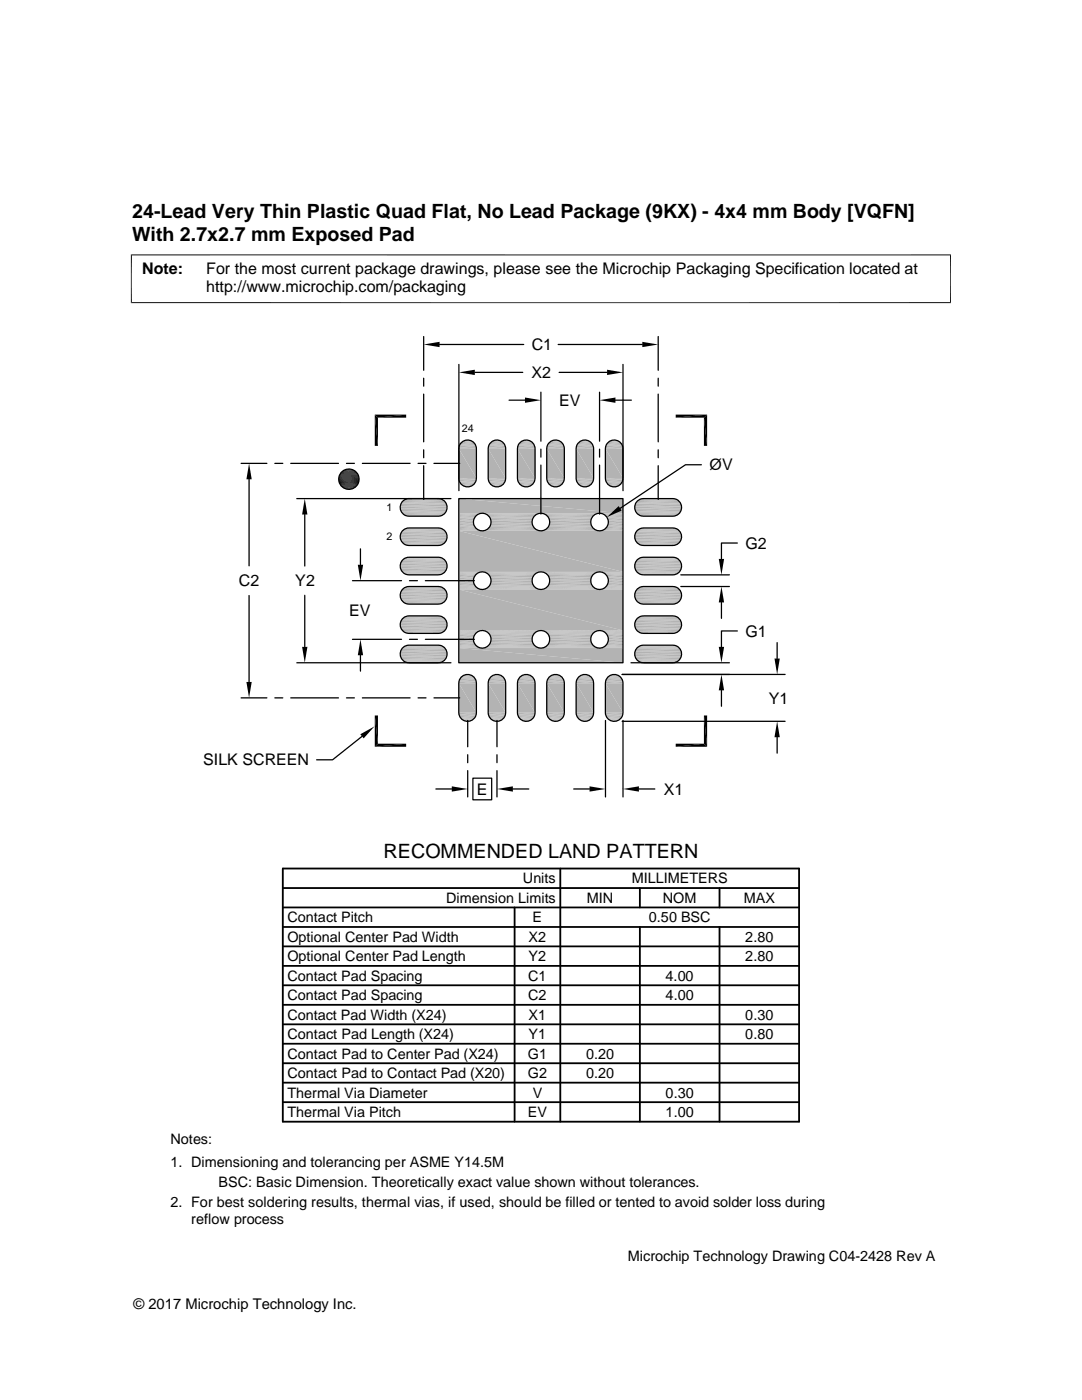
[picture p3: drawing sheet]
<svg xmlns="http://www.w3.org/2000/svg" width="216mm" height="279mm" viewBox="0 0 216 279" stroke-linecap="round" stroke-linejoin="round" font-family="sans-serif">
<g fill="#b3b3b3">
<path d="M122.1 87.9h.9z"/>
<path d="M122.4 87.8l.6 .1z"/>
<path d="M116.2 87.9h1z"/>
<path d="M116.5 87.8l.7 .1z"/>
<path d="M110.4 87.9h.9z"/>
<path d="M110.7 87.8l.6 .1z"/>
<path d="M104.5 87.9h1z"/>
<path d="M104.8 87.8l.7 .1z"/>
<path d="M98.7 87.9h.9z"/>
<path d="M99 87.8l.6 .1z"/>
<path d="M92.8 87.9h1z"/>
<path d="M93.1 87.8l.7 .1z"/>
<path d="M121.8 88l.3-.1 1.2 .1z"/>
<path d="M122.1 87.9l1.2 .1z"/>
<path d="M115.9 88l.3-.1 1.3 .1z"/>
<path d="M116.2 87.9l1.3 .1z"/>
<path d="M110.1 88l.3-.1 1.2 .1z"/>
<path d="M110.4 87.9l1.2 .1z"/>
<path d="M104.2 88l.3-.1 1.3 .1z"/>
<path d="M104.5 87.9l1.3 .1z"/>
<path d="M98.4 88l.3-.1 1.2 .1z"/>
<path d="M98.7 87.9l1.2 .1z"/>
<path d="M92.5 88l.3-.1 1.3 .1z"/>
<path d="M92.8 87.9l1.3 .1z"/>
</g>
<path d="M121.5 88.1h2.1" fill="none" stroke="#b3b3b3" stroke-width=".2"/>
<path d="M121.8 88h1.5l.3 .2z" fill="#b3b3b3"/>
<path d="M115.7 88.1h2.1" fill="none" stroke="#b3b3b3" stroke-width=".2"/>
<path d="M115.9 88h1.6l.3 .2z" fill="#b3b3b3"/>
<path d="M109.8 88.1h2.1" fill="none" stroke="#b3b3b3" stroke-width=".2"/>
<path d="M110.1 88h1.5l.3 .2z" fill="#b3b3b3"/>
<path d="M103.9 88.1h2.2" fill="none" stroke="#b3b3b3" stroke-width=".2"/>
<path d="M104.2 88h1.6l.3 .2z" fill="#b3b3b3"/>
<path d="M98.1 88.1h2.1" fill="none" stroke="#b3b3b3" stroke-width=".2"/>
<path d="M98.4 88h1.5l.3 .2z" fill="#b3b3b3"/>
<path d="M92.2 88.1h2.2" fill="none" stroke="#b3b3b3" stroke-width=".2"/>
<path d="M92.5 88h1.6l.3 .2z" fill="#b3b3b3"/>
<path d="M92 88.3h2.6M97.9 88.3h2.6M103.7 88.3h2.6M109.6 88.3h2.5M115.4 88.3h2.6M121.3 88.3h2.5" fill="none" stroke="#b3b3b3" stroke-width=".23"/>
<path d="M91.8 88.5h3M97.7 88.5h2.9M103.5 88.5h3M109.4 88.5h3M115.2 88.5h3M121.1 88.5h2.9" fill="none" stroke="#b3b3b3" stroke-width=".25"/>
<path d="M91.7 88.8h3.2M97.5 88.8h3.3M103.4 88.8h3.2M109.2 88.8h3.3M115.1 88.8h3.2M120.9 88.8h3.3" fill="none" stroke="#b3b3b3" stroke-width=".28"/>
<path d="M91.5 89.4h3.6M91.6 89.1h3.4M97.4 89.4h3.5M97.4 89.1h3.5M103.3 89.4h3.5M103.3 89.1h3.4M109.1 89.4h3.5M109.1 89.1h3.5M115 89.4h3.4M115 89.1h3.4M120.8 89.4h3.5M120.8 89.1h3.5" fill="none" stroke="#b3b3b3" stroke-width=".32"/>
<g fill="#b3b3b3">
<path d="M120.8 89.6l3.5 5.8h-3.5z"/>
<path d="M120.8 89.6h3.5v5.8z"/>
<path d="M115 89.6l3.4 5.8h-3.4z"/>
<path d="M115 89.6h3.4v5.8z"/>
<path d="M109.1 89.6l3.5 5.8h-3.5z"/>
<path d="M109.1 89.6h3.5v5.8z"/>
<path d="M103.3 89.6l3.5 5.8h-3.5z"/>
<path d="M103.3 89.6h3.5v5.8z"/>
<path d="M97.4 89.6l3.5 5.8h-3.5z"/>
<path d="M97.4 89.6h3.5v5.8z"/>
<path d="M91.5 89.6l3.6 5.8h-3.6z"/>
<path d="M91.5 89.6h3.6v5.8z"/>
</g>
<path d="M91.5 95.6h3.6M91.6 95.9h3.4M97.4 95.6h3.5M97.4 95.9h3.5M103.3 95.6h3.5M103.3 95.9h3.4M109.1 95.6h3.5M109.1 95.9h3.5M115 95.6h3.4M115 95.9h3.4M120.8 95.6h3.5M120.8 95.9h3.5" fill="none" stroke="#b3b3b3" stroke-width=".32"/>
<path d="M91.7 96.2h3.2M91.8 96.5h3M97.5 96.2h3.3M97.7 96.5h2.9M103.4 96.2h3.2M103.5 96.5h3M109.2 96.2h3.3M109.4 96.5h3M115.1 96.2h3.2M115.2 96.5h3M120.9 96.2h3.3M121.1 96.5h2.9" fill="none" stroke="#b3b3b3" stroke-width=".28"/>
<path d="M92 96.7h2.6M97.9 96.7h2.6M103.7 96.7h2.6M109.6 96.7h2.5M115.4 96.7h2.6M121.3 96.7h2.5" fill="none" stroke="#b3b3b3" stroke-width=".21"/>
<path d="M121.5 96.8l1.8 .2h-1.5z" fill="#b3b3b3"/>
<path d="M121.5 96.9h2.1" fill="none" stroke="#b3b3b3" stroke-width=".2"/>
<path d="M115.7 96.8l1.8 .2h-1.6z" fill="#b3b3b3"/>
<path d="M115.7 96.9h2.1" fill="none" stroke="#b3b3b3" stroke-width=".2"/>
<path d="M109.8 96.8l1.8 .2h-1.5z" fill="#b3b3b3"/>
<path d="M109.8 96.9h2.1" fill="none" stroke="#b3b3b3" stroke-width=".2"/>
<path d="M103.9 96.8l1.9 .2h-1.6z" fill="#b3b3b3"/>
<path d="M103.9 96.9h2.2" fill="none" stroke="#b3b3b3" stroke-width=".2"/>
<path d="M98.1 96.8l1.8 .2h-1.5z" fill="#b3b3b3"/>
<path d="M98.1 96.9h2.1" fill="none" stroke="#b3b3b3" stroke-width=".2"/>
<path d="M92.2 96.8l1.9 .2h-1.6z" fill="#b3b3b3"/>
<path d="M92.2 96.9h2.2" fill="none" stroke="#b3b3b3" stroke-width=".2"/>
<g fill="#b3b3b3">
<path d="M121.8 97l1.2 .1z"/>
<path d="M121.8 97h1.5l-.3 .1z"/>
<path d="M115.9 97l1.3 .1z"/>
<path d="M115.9 97h1.6l-.3 .1z"/>
<path d="M110.1 97l1.2 .1z"/>
<path d="M110.1 97h1.5l-.3 .1z"/>
<path d="M104.2 97l1.3 .1z"/>
<path d="M104.2 97h1.6l-.3 .1z"/>
<path d="M98.4 97l1.2 .1z"/>
<path d="M98.4 97h1.5l-.3 .1z"/>
<path d="M92.5 97l1.3 .1z"/>
<path d="M92.5 97h1.6l-.3 .1z"/>
<path d="M122.1 97.1l.6 .1z"/>
<path d="M122.1 97.1h.9z"/>
<path d="M116.2 97.1l.7 .1z"/>
<path d="M116.2 97.1h1z"/>
<path d="M110.4 97.1l.6 .1z"/>
<path d="M110.4 97.1h.9z"/>
<path d="M104.5 97.1l.7 .1z"/>
<path d="M104.5 97.1h1z"/>
<path d="M98.7 97.1l.6 .1z"/>
<path d="M98.7 97.1h.9z"/>
<path d="M92.8 97.1l.7 .1z"/>
<path d="M92.8 97.1h1z"/>
</g>
<g fill="none" stroke="#b3b3b3" stroke-width=".2">
<path d="M80.4 99.9h8.2M80.7 99.7h7.7M81 99.6h7.1M81.3 99.5h6.5M127.2 99.9h8.2M127.5 99.7h7.7M127.8 99.6h7.1M128.1 99.5h6.5M80.4 108.5h8.2M80.4 114.4h8.2M80.4 105.7h8.2M80.4 117.4h8.2"/>
<path d="M80.7 105.5h7.7M80.7 111.4h7.7M80.7 117.3h7.7M80.7 102.8h7.7M80.7 108.7h7.7M80.7 114.5h7.7M81 105.4h7.1M81 111.3h7.1M81 117.1h7.1M81 102.9h7.1M81 108.8h7.1M81 114.6h7.1"/>
<path d="M81.3 103h6.5M81.3 108.8h6.5M81.3 114.7h6.5M81.3 105.4h6.5M81.3 111.2h6.5M81.3 117.1h6.5M127.2 105.7h8.2M127.2 117.4h8.2M127.2 108.5h8.2M127.2 114.4h8.2M127.5 105.5h7.7M127.5 111.4h7.7"/>
<path d="M127.5 117.3h7.7M127.5 102.8h7.7M127.5 108.7h7.7M127.5 114.5h7.7M127.8 105.4h7.1M127.8 111.3h7.1M127.8 117.1h7.1M127.8 102.9h7.1M127.8 108.8h7.1M127.8 114.6h7.1M128.1 105.4h6.5M128.1 111.2h6.5"/>
<path d="M128.1 117.1h6.5M128.1 103h6.5M128.1 108.8h6.5M128.1 114.7h6.5M80.4 126.1h8.2M80.4 131.9h8.2M80.4 123.3h8.2M80.7 123.1h7.7M80.7 128.9h7.7M80.7 120.4h7.7M80.7 126.2h7.7M80.7 132.1h7.7"/>
<path d="M81 123h7.1M81 128.8h7.1M81 120.5h7.1M81 126.3h7.1M81 132.2h7.1M81.3 120.6h6.5M81.3 126.4h6.5M81.3 132.2h6.5M81.3 122.9h6.5M81.3 128.8h6.5M127.2 123.3h8.2M127.2 126.1h8.2"/>
<path d="M127.2 131.9h8.2M127.5 123.1h7.7M127.5 128.9h7.7M127.5 120.4h7.7M127.5 126.2h7.7M127.5 132.1h7.7M127.8 123h7.1M127.8 128.8h7.1M127.8 120.5h7.1M127.8 126.3h7.1M127.8 132.2h7.1M128.1 122.9h6.5"/>
<path d="M128.1 128.8h6.5M128.1 120.6h6.5M128.1 126.4h6.5M128.1 132.2h6.5"/>
</g>
<g fill="none" stroke="#b3b3b3" stroke-width=".23">
<path d="M80.2 102.4h8.7M80.2 114.1h8.7M80.2 120h8.7M80.2 100.1h8.7M80.2 111.8h8.7M80.2 117.6h8.7M127 102.4h8.7M127 114.1h8.7M127 120h8.7M127 100.1h8.7M127 111.8h8.7M127 117.6h8.7"/>
<path d="M80.2 131.7h8.7M80.2 129.3h8.7M127 131.7h8.7M127 129.3h8.7"/>
</g>
<g fill="none" stroke="#b3b3b3" stroke-width=".28">
<path d="M80 100.3h9M80 106.2h9M80 112h9M80 117.9h9M80 102.2h9M80 108h9M80 113.9h9M80 119.7h9M126.8 102.2h9M126.8 108h9M126.8 113.9h9M126.8 119.7h9"/>
<path d="M126.8 100.3h9M126.8 106.2h9M126.8 112h9M126.8 117.9h9M80 123.8h9M80 129.6h9M80 125.6h9M80 131.4h9M126.8 125.6h9M126.8 131.4h9M126.8 123.8h9M126.8 129.6h9"/>
</g>
<g fill="none" stroke="#b3b3b3" stroke-width=".3">
<path d="M79.9 101.9h9.2M79.9 107.7h9.2M79.9 113.6h9.2M79.9 119.4h9.2M79.9 100.6h9.2M79.9 106.5h9.2M79.9 112.3h9.2M79.9 118.2h9.2M126.7 100.6h9.2M126.7 106.5h9.2M126.7 112.3h9.2M126.7 118.2h9.2"/>
<path d="M126.7 101.9h9.2M126.7 107.7h9.2M126.7 113.6h9.2M126.7 119.4h9.2M79.9 125.3h9.2M79.9 131.1h9.2M79.9 124h9.2M79.9 129.9h9.2M126.7 124h9.2M126.7 129.9h9.2M126.7 125.3h9.2M126.7 131.1h9.2"/>
</g>
<g fill="none" stroke="#b3b3b3" stroke-width=".32">
<path d="M79.9 100.9h9.3M79.9 106.8h9.3M79.9 112.6h9.3M79.9 101.6h9.3M79.9 107.1h9.3M79.9 107.4h9.3M79.9 113h9.3M79.9 118.8h9.3M79.9 119.1h9.3M126.7 100.9h9.3M126.7 106.8h9.3M126.7 112.6h9.3"/>
<path d="M126.7 101.6h9.3M126.7 107.1h9.3M126.7 107.4h9.3M126.7 113h9.3M126.7 118.8h9.3M126.7 119.1h9.3M79.9 124.3h9.3M79.9 130.2h9.3M79.9 124.7h9.3M79.9 125h9.3M79.9 130.8h9.3M126.7 124.3h9.3"/>
<path d="M126.7 130.2h9.3M126.7 124.7h9.3M126.7 125h9.3M126.7 130.8h9.3"/>
</g>
<path d="M79.9 118.5h9.3M79.9 101.3h9.3M79.9 113.3h9.3M126.7 118.5h9.3M126.7 101.3h9.3M126.7 113.3h9.3M79.9 130.5h9.3M126.7 130.5h9.3" fill="none" stroke="#b3b3b3" stroke-width=".34"/>
<path d="M80.4 102.7h8.2M80.4 111.6h8.2M127.2 111.6h8.2M127.2 102.7h8.2M80.4 120.2h8.2M80.4 129.1h8.2M127.2 129.1h8.2M127.2 120.2h8.2" fill="none" stroke="#b3b3b3" stroke-width=".21"/>
<path d="M80.2 108.3h8.7M80.2 105.9h8.7M127 108.3h8.7M127 105.9h8.7M80.2 125.8h8.7M80.2 123.5h8.7M127 125.8h8.7M127 123.5h8.7" fill="none" stroke="#b3b3b3" stroke-width=".25"/>
<g fill="#b3b3b3">
<path d="M122.1 134.7h.9z"/>
<path d="M122.4 134.6l.6 .1z"/>
<path d="M116.2 134.7h1z"/>
<path d="M116.5 134.6l.7 .1z"/>
<path d="M110.4 134.7h.9z"/>
<path d="M110.7 134.6l.6 .1z"/>
<path d="M104.5 134.7h1z"/>
<path d="M104.8 134.6l.7 .1z"/>
<path d="M98.7 134.7h.9z"/>
<path d="M99 134.6l.6 .1z"/>
<path d="M92.8 134.7h1z"/>
<path d="M93.1 134.6l.7 .1z"/>
<path d="M121.8 134.8l.3-.1 1.2 .1z"/>
<path d="M122.1 134.7l1.2 .1z"/>
<path d="M115.9 134.8l.3-.1 1.3 .1z"/>
<path d="M116.2 134.7l1.3 .1z"/>
<path d="M110.1 134.8l.3-.1 1.2 .1z"/>
<path d="M110.4 134.7l1.2 .1z"/>
<path d="M104.2 134.8l.3-.1 1.3 .1z"/>
<path d="M104.5 134.7l1.3 .1z"/>
<path d="M98.4 134.8l.3-.1 1.2 .1z"/>
<path d="M98.7 134.7l1.2 .1z"/>
<path d="M92.5 134.8l.3-.1 1.3 .1z"/>
<path d="M92.8 134.7l1.3 .1z"/>
</g>
<path d="M121.5 134.9h2.1" fill="none" stroke="#b3b3b3" stroke-width=".2"/>
<path d="M121.8 134.8h1.5l.3 .2z" fill="#b3b3b3"/>
<path d="M115.7 134.9h2.1" fill="none" stroke="#b3b3b3" stroke-width=".2"/>
<path d="M115.9 134.8h1.6l.3 .2z" fill="#b3b3b3"/>
<path d="M109.8 134.9h2.1" fill="none" stroke="#b3b3b3" stroke-width=".2"/>
<path d="M110.1 134.8h1.5l.3 .2z" fill="#b3b3b3"/>
<path d="M103.9 134.9h2.2" fill="none" stroke="#b3b3b3" stroke-width=".2"/>
<path d="M104.2 134.8h1.6l.3 .2z" fill="#b3b3b3"/>
<path d="M98.1 134.9h2.1" fill="none" stroke="#b3b3b3" stroke-width=".2"/>
<path d="M98.4 134.8h1.5l.3 .2z" fill="#b3b3b3"/>
<path d="M92.2 134.9h2.2" fill="none" stroke="#b3b3b3" stroke-width=".2"/>
<path d="M92.5 134.8h1.6l.3 .2z" fill="#b3b3b3"/>
<path d="M92 135.1h2.6M97.9 135.1h2.6M103.7 135.1h2.6M109.6 135.1h2.5M115.4 135.1h2.6M121.3 135.1h2.5" fill="none" stroke="#b3b3b3" stroke-width=".21"/>
<path d="M91.7 135.6h3.2M91.8 135.3h3M97.5 135.6h3.3M97.7 135.3h2.9M103.4 135.6h3.2M103.5 135.3h3M109.2 135.6h3.3M109.4 135.3h3M115.1 135.6h3.2M115.2 135.3h3M120.9 135.6h3.3M121.1 135.3h2.9" fill="none" stroke="#b3b3b3" stroke-width=".28"/>
<path d="M91.5 136.2h3.6M91.6 135.9h3.4M97.4 136.2h3.5M97.4 135.9h3.5M103.3 136.2h3.5M103.3 135.9h3.4M109.1 136.2h3.5M109.1 135.9h3.5M115 136.2h3.4M115 135.9h3.4M120.8 136.2h3.5M120.8 135.9h3.5" fill="none" stroke="#b3b3b3" stroke-width=".32"/>
<g fill="#b3b3b3">
<path d="M120.8 136.4l3.5 5.8h-3.5z"/>
<path d="M120.8 136.4h3.5v5.8z"/>
<path d="M115 136.4l3.4 5.8h-3.4z"/>
<path d="M115 136.4h3.4v5.8z"/>
<path d="M109.1 136.4l3.5 5.8h-3.5z"/>
<path d="M109.1 136.4h3.5v5.8z"/>
<path d="M103.3 136.4l3.5 5.8h-3.5z"/>
<path d="M103.3 136.4h3.5v5.8z"/>
<path d="M97.4 136.4l3.5 5.8h-3.5z"/>
<path d="M97.4 136.4h3.5v5.8z"/>
<path d="M91.5 136.4l3.6 5.8h-3.6z"/>
<path d="M91.5 136.4h3.6v5.8z"/>
</g>
<path d="M91.5 142.4h3.6M91.6 142.7h3.4M97.4 142.4h3.5M97.4 142.7h3.5M103.3 142.4h3.5M103.3 142.7h3.4M109.1 142.4h3.5M109.1 142.7h3.5M115 142.4h3.4M115 142.7h3.4M120.8 142.4h3.5M120.8 142.7h3.5" fill="none" stroke="#b3b3b3" stroke-width=".32"/>
<path d="M91.7 143h3.2M97.5 143h3.3M103.4 143h3.2M109.2 143h3.3M115.1 143h3.2M120.9 143h3.3" fill="none" stroke="#b3b3b3" stroke-width=".28"/>
<path d="M91.8 143.3h3M97.7 143.3h2.9M103.5 143.3h3M109.4 143.3h3M115.2 143.3h3M121.1 143.3h2.9" fill="none" stroke="#b3b3b3" stroke-width=".25"/>
<path d="M92 143.5h2.6M97.9 143.5h2.6M103.7 143.5h2.6M109.6 143.5h2.5M115.4 143.5h2.6M121.3 143.5h2.5" fill="none" stroke="#b3b3b3" stroke-width=".23"/>
<path d="M121.5 143.6l1.8 .2h-1.5z" fill="#b3b3b3"/>
<path d="M121.5 143.7h2.1" fill="none" stroke="#b3b3b3" stroke-width=".2"/>
<path d="M115.7 143.6l1.8 .2h-1.6z" fill="#b3b3b3"/>
<path d="M115.7 143.7h2.1" fill="none" stroke="#b3b3b3" stroke-width=".2"/>
<path d="M109.8 143.6l1.8 .2h-1.5z" fill="#b3b3b3"/>
<path d="M109.8 143.7h2.1" fill="none" stroke="#b3b3b3" stroke-width=".2"/>
<path d="M103.9 143.6l1.9 .2h-1.6z" fill="#b3b3b3"/>
<path d="M103.9 143.7h2.2" fill="none" stroke="#b3b3b3" stroke-width=".2"/>
<path d="M98.1 143.6l1.8 .2h-1.5z" fill="#b3b3b3"/>
<path d="M98.1 143.7h2.1" fill="none" stroke="#b3b3b3" stroke-width=".2"/>
<path d="M92.2 143.6l1.9 .2h-1.6z" fill="#b3b3b3"/>
<path d="M92.2 143.7h2.2" fill="none" stroke="#b3b3b3" stroke-width=".2"/>
<g fill="#b3b3b3">
<path d="M121.8 143.8l1.2 .1z"/>
<path d="M121.8 143.8h1.5l-.3 .1z"/>
<path d="M115.9 143.8l1.3 .1z"/>
<path d="M115.9 143.8h1.6l-.3 .1z"/>
<path d="M110.1 143.8l1.2 .1z"/>
<path d="M110.1 143.8h1.5l-.3 .1z"/>
<path d="M104.2 143.8l1.3 .1z"/>
<path d="M104.2 143.8h1.6l-.3 .1z"/>
<path d="M98.4 143.8l1.2 .1z"/>
<path d="M98.4 143.8h1.5l-.3 .1z"/>
<path d="M92.5 143.8l1.3 .1z"/>
<path d="M92.5 143.8h1.6l-.3 .1z"/>
<path d="M122.1 143.9l.6 .1z"/>
<path d="M122.1 143.9h.9z"/>
<path d="M116.2 143.9l.7 .1z"/>
<path d="M116.2 143.9h1z"/>
<path d="M110.4 143.9l.6 .1z"/>
<path d="M110.4 143.9h.9z"/>
<path d="M104.5 143.9l.7 .1z"/>
<path d="M104.5 143.9h1z"/>
<path d="M98.7 143.9l.6 .1z"/>
<path d="M98.7 143.9h.9z"/>
<path d="M92.8 143.9l.7 .1z"/>
<path d="M92.8 143.9h1z"/>
<path d="M91.5 99.5l32.8 2.9h-32.8z"/>
<path d="M91.5 99.5h32.8v2.9z"/>
</g>
<g fill="none" stroke="#b3b3b3" stroke-width=".2">
<path d="M91.5 102.5h4.6M91.5 102.6h4.3M91.5 102.7h3.9M91.5 105.7h3.9M91.5 105.8h4.3M91.5 105.9h4.6M96.4 102.5h11.4M96.4 105.9h11.4M96.7 105.8h10.7M96.7 102.6h10.7M97 105.7h10.1M97 102.7h10.1"/>
<path d="M108.1 105.9h11.4M108.1 102.5h11.4M108.4 105.8h10.7M108.4 102.6h10.7M108.7 105.7h10.2M108.7 102.7h10.2M119.8 105.9h4.5M119.8 102.5h4.5M120.1 105.8h4.2M120.1 102.6h4.2M120.4 105.7h3.9M120.4 102.7h3.9"/>
</g>
<path d="M91.5 102.9h3.7M91.5 105.5h3.7M97.3 102.9h9.6M97.3 105.5h9.6M109 102.9h9.6M109 105.5h9.6M120.7 102.9h3.6M120.7 105.5h3.6" fill="none" stroke="#b3b3b3" stroke-width=".21"/>
<path d="M91.5 103.1h3.4M91.5 103.4h3.2M97.5 103.1h9.1M97.7 103.4h8.7M109.2 103.1h9.1M109.4 103.4h8.7M120.9 103.1h3.4M121.1 103.4h3.2" fill="none" stroke="#b3b3b3" stroke-width=".28"/>
<path d="M91.5 103.7h3.1M91.5 104h3M97.9 103.7h8.4M98 104h8.2M109.6 103.7h8.4M109.6 104h8.3M121.3 103.7h3M121.3 104h3" fill="none" stroke="#b3b3b3" stroke-width=".32"/>
<path d="M91.5 104.4h3M98 104.4h8.2M109.6 104.4h8.3M121.3 104.4h3" fill="none" stroke="#b3b3b3" stroke-width=".34"/>
<path d="M91.5 104.7h3.1M91.5 105h3.2M97.7 105h8.7M97.9 104.7h8.4M109.4 105h8.7M109.6 104.7h8.4M121.1 105h3.2M121.3 104.7h3" fill="none" stroke="#b3b3b3" stroke-width=".3"/>
<path d="M91.5 105.2h3.4M97.5 105.2h9.1M109.2 105.2h9.1M120.9 105.2h3.4" fill="none" stroke="#b3b3b3" stroke-width=".25"/>
<g fill="#b3b3b3">
<path d="M91.5 105.9l32.8 8.2h-32.8z"/>
<path d="M91.5 105.9h32.8v8.2z"/>
</g>
<g fill="none" stroke="#b3b3b3" stroke-width=".2">
<path d="M91.5 114.2h4.6M91.5 114.3h4.3M91.5 114.4h3.9M91.5 117.4h3.9M91.5 117.5h4.3M91.5 117.6h4.6M96.4 114.2h11.4M96.4 117.6h11.4M96.7 117.5h10.7M96.7 114.3h10.7M97 117.4h10.1M97 114.4h10.1"/>
<path d="M108.1 117.6h11.4M108.1 114.2h11.4M108.4 117.5h10.7M108.4 114.3h10.7M108.7 117.4h10.2M108.7 114.4h10.2M119.8 117.6h4.5M119.8 114.2h4.5M120.1 117.5h4.2M120.1 114.3h4.2M120.4 117.4h3.9M120.4 114.4h3.9"/>
</g>
<path d="M91.5 114.6h3.7M91.5 117.2h3.7M97.3 114.6h9.6M97.3 117.2h9.6M109 114.6h9.6M109 117.2h9.6M120.7 114.6h3.6M120.7 117.2h3.6" fill="none" stroke="#b3b3b3" stroke-width=".21"/>
<path d="M91.5 114.8h3.4M91.5 116.9h3.4M97.5 116.9h9.1M97.5 114.8h9.1M109.2 114.8h9.1M109.2 116.9h9.1M120.9 114.8h3.4M120.9 116.9h3.4" fill="none" stroke="#b3b3b3" stroke-width=".25"/>
<path d="M91.5 115.1h3.2M91.5 116.7h3.2M97.7 115.1h8.7M97.7 116.7h8.7M109.4 116.7h8.7M109.4 115.1h8.7M121.1 116.7h3.2M121.1 115.1h3.2" fill="none" stroke="#b3b3b3" stroke-width=".3"/>
<g fill="none" stroke="#b3b3b3" stroke-width=".32">
<path d="M91.5 115.4h3.1M91.5 115.7h3M91.5 116h3M91.5 116.4h3.1M97.9 116.4h8.4M97.9 115.4h8.4M98 116h8.2M98 115.7h8.2M109.6 116.4h8.4M109.6 115.4h8.4M109.6 115.7h8.3M109.6 116h8.3"/>
<path d="M121.3 115.4h3M121.3 116.4h3M121.3 116h3M121.3 115.7h3"/>
</g>
<g fill="#b3b3b3">
<path d="M91.5 117.6l32.8 8.2h-32.8z"/>
<path d="M91.5 117.6h32.8v8.2z"/>
</g>
<g fill="none" stroke="#b3b3b3" stroke-width=".2">
<path d="M91.5 125.9h4.6M91.5 126h4.3M91.5 126.1h3.9M91.5 129.1h3.9M91.5 129.2h4.3M91.5 129.3h4.6M96.4 125.9h11.4M96.4 129.3h11.4M96.7 129.2h10.7M96.7 126h10.7M97 129.1h10.1M97 126.1h10.1"/>
<path d="M108.1 129.3h11.4M108.1 125.9h11.4M108.4 129.2h10.7M108.4 126h10.7M108.7 129.1h10.2M108.7 126.1h10.2M119.8 129.3h4.5M119.8 125.9h4.5M120.1 129.2h4.2M120.1 126h4.2M120.4 129.1h3.9M120.4 126.1h3.9"/>
</g>
<path d="M91.5 126.3h3.7M91.5 128.9h3.7M97.3 126.3h9.6M97.3 128.9h9.6M109 126.3h9.6M109 128.9h9.6M120.7 126.3h3.6M120.7 128.9h3.6" fill="none" stroke="#b3b3b3" stroke-width=".21"/>
<path d="M91.5 126.5h3.4M97.5 126.5h9.1M109.2 126.5h9.1M120.9 126.5h3.4" fill="none" stroke="#b3b3b3" stroke-width=".25"/>
<path d="M91.5 126.8h3.2M91.5 127.1h3.1M97.7 126.8h8.7M97.9 127.1h8.4M109.4 126.8h8.7M109.6 127.1h8.4M121.1 126.8h3.2M121.3 127.1h3" fill="none" stroke="#b3b3b3" stroke-width=".3"/>
<path d="M91.5 127.4h3M98 127.4h8.2M109.6 127.4h8.3M121.3 127.4h3" fill="none" stroke="#b3b3b3" stroke-width=".34"/>
<path d="M91.5 127.8h3M91.5 128.1h3.1M97.9 128.1h8.4M98 127.8h8.2M109.6 128.1h8.4M109.6 127.8h8.3M121.3 128.1h3M121.3 127.8h3" fill="none" stroke="#b3b3b3" stroke-width=".32"/>
<path d="M91.5 128.4h3.2M91.5 128.6h3.4M97.5 128.6h9.1M97.7 128.4h8.7M109.2 128.6h9.1M109.4 128.4h8.7M120.9 128.6h3.4M121.1 128.4h3.2" fill="none" stroke="#b3b3b3" stroke-width=".28"/>
<g fill="#b3b3b3">
<path d="M91.5 129.3l32.8 3h-32.8z"/>
<path d="M91.5 129.3h32.8v3z"/>
</g>
<g fill="none" stroke="#000" stroke-width=".25">
<path d="M84.5 67.2v6.7M84.5 75.5v1.6M84.5 78.7v9.5M87.7 68.7h16.8M91.6 72.7v25.2M94.7 74.3h9.6M101.6 79.9h3.2M107.9 78.3v9.8M111.4 68.7h16.8M111.6 74.3h9.5M119.6 78.3v9.8M122.8 79.9h3.2"/>
<path d="M124.3 72.7v25.2M131.3 67.2v6.7M131.3 75.5v1.6M131.3 78.7v9.5M48.1 92.5h5.2M49.7 95.7v17.2M54.8 92.5h1.6M58 92.5h9.5M59.2 99.5h30.8M69.1 92.5h1.6M72.3 92.5h9.5M80.5 99.9l.5-.3 .6-.1h5.9a1.76 1.76 0 0 1 1.7 1.8 1.76 1.76 0 0 1-1.7 1.7h-5.9a1.76 1.76 0 0 1-1.6-1.1 1.76 1.76 0 0 1 .5-2z"/>
<path d="M83.4 92.5h1.6M84.5 89.8v1.6M84.5 92.9v6.8M86.6 92.5h5.1M91.5 99.5h32.8v32.8h-32.8zM92.1 88.3a1.76 1.76 0 0 1 1.9-.3 1.76 1.76 0 0 1 1.1 1.6v5.8a1.76 1.76 0 0 1-1.8 1.8 1.76 1.76 0 0 1-1.8-1.8v-5.8l.2-.8zM98 88.3a1.75 1.75 0 0 1 1.9-.3 1.75 1.75 0 0 1 1 1.6v5.8a1.75 1.75 0 0 1-1.7 1.8 1.75 1.75 0 0 1-1.8-1.8v-5.8l.2-.8zM103.8 88.3a1.76 1.76 0 0 1 1.9-.3 1.76 1.76 0 0 1 1.1 1.6v5.8a1.76 1.76 0 0 1-1.8 1.8 1.76 1.76 0 0 1-1.7-1.8v-5.8l.1-.8zM107.9 89.6v1.6M107.9 92.8v9.8M109.7 88.3a1.76 1.76 0 0 1 1.9-.3 1.76 1.76 0 0 1 1 1.6v5.8a1.76 1.76 0 0 1-1.8 1.8 1.76 1.76 0 0 1-1.7-1.8v-5.8l.2-.8zM115.5 88.3a1.74 1.74 0 0 1 1.9-.3 1.74 1.74 0 0 1 1 1.6v5.8a1.75 1.75 0 0 1-1.7 1.8 1.75 1.75 0 0 1-1.7-1.8v-5.8l.1-.8z"/>
<path d="M119.6 89.6v1.6M119.6 92.8v9.8M121.4 88.3a1.76 1.76 0 0 1 1.9-.3 1.76 1.76 0 0 1 1 1.6v5.8a1.76 1.76 0 0 1-1.7 1.8 1.76 1.76 0 0 1-1.8-1.8v-5.8l.2-.8zM131.3 89.8v1.6M131.3 92.9v6.8M140 92.8h-3.2l-13.1 8.7M49.7 118.9v17.2M60.8 102.7v10.3M60.8 118.8v10.3M70.3 115.9h9.8M71.9 109.5v3.2M80.5 111.6l.5-.3 .6-.1h5.9a1.76 1.76 0 0 1 1.7 1.8 1.76 1.76 0 0 1-1.7 1.7h-5.9a1.76 1.76 0 0 1-1.6-1.1 1.76 1.76 0 0 1 .5-2z"/>
<path d="M80.5 105.8l.5-.3 .6-.1h5.9a1.75 1.75 0 0 1 1.7 1.7 1.75 1.75 0 0 1-1.7 1.8h-5.9a1.75 1.75 0 0 1-1.6-1.2 1.75 1.75 0 0 1 .5-1.9zM80.5 117.5l.5-.3 .6-.1h5.9a1.76 1.76 0 0 1 1.7 1.7 1.76 1.76 0 0 1-1.7 1.8h-5.9a1.76 1.76 0 0 1-1.6-1.2 1.76 1.76 0 0 1 .5-1.9zM81.7 115.9h1.6M84.9 115.9h9.8M127 106.1l.4-.4 1-.3h5.9a1.75 1.75 0 0 1 1.7 1.7 1.75 1.75 0 0 1-1.7 1.8h-5.9a1.75 1.75 0 0 1-1.6-1 1.75 1.75 0 0 1 .2-1.8zM127 111.9l.4-.4 1-.3h5.9a1.76 1.76 0 0 1 1.7 1.8 1.76 1.76 0 0 1-1.7 1.7h-5.9a1.76 1.76 0 0 1-1.6-.9 1.76 1.76 0 0 1 .2-1.9zM127 117.8l.4-.5 1-.2h5.9a1.76 1.76 0 0 1 1.7 1.7 1.76 1.76 0 0 1-1.7 1.8h-5.9a1.76 1.76 0 0 1-1.6-1 1.76 1.76 0 0 1 .2-1.8zM127 100.2l.4-.4 1-.3h5.9a1.76 1.76 0 0 1 1.7 1.8 1.76 1.76 0 0 1-1.7 1.7h-5.9a1.76 1.76 0 0 1-1.6-1 1.76 1.76 0 0 1 .2-1.8zM135.8 117.1h9.7M135.8 114.7h9.7M147.1 108.4h-3.1v3.1M48.1 139.3h5.2"/>
<path d="M54.8 139.3h1.6M58 139.3h9.5M59.2 132.3h30.8M69.1 139.3h1.6M70.3 127.6h9.8M71.9 130.8v3.1M72.3 139.3h9.5M80.5 129.2l.5-.3 .6-.1h5.9a1.76 1.76 0 0 1 1.7 1.7 1.76 1.76 0 0 1-1.7 1.8h-5.9a1.76 1.76 0 0 1-1.6-1.2 1.76 1.76 0 0 1 .5-1.9zM80.5 123.3l.5-.3 .6-.1h5.9a1.75 1.75 0 0 1 1.7 1.8 1.75 1.75 0 0 1-1.7 1.7h-5.9a1.74 1.74 0 0 1-1.6-1.1 1.74 1.74 0 0 1 .5-2zM81.7 127.6h1.6M83.4 139.3h1.6M84.9 127.6h9.8"/>
<path d="M86.6 139.3h5.1M92.2 135a1.76 1.76 0 0 1 1.9-.2 1.76 1.76 0 0 1 1 1.6v5.8a1.76 1.76 0 0 1-1.8 1.8 1.76 1.76 0 0 1-1.8-1.8v-5.8l.3-1zM98.1 134.9a1.75 1.75 0 0 1 1.8-.1 1.75 1.75 0 0 1 1 1.6v5.8a1.75 1.75 0 0 1-1.7 1.8 1.75 1.75 0 0 1-1.8-1.8v-5.8l.3-1zM104 134.9a1.76 1.76 0 0 1 1.8-.1 1.76 1.76 0 0 1 1 1.6v5.8a1.76 1.76 0 0 1-1.8 1.8 1.76 1.76 0 0 1-1.7-1.8v-5.8l.2-1zM109.8 135a1.76 1.76 0 0 1 1.8-.2 1.76 1.76 0 0 1 1 1.6v5.8a1.76 1.76 0 0 1-1.8 1.8 1.76 1.76 0 0 1-1.7-1.8v-5.8l.3-1zM115.7 135a1.75 1.75 0 0 1 1.8-.2 1.75 1.75 0 0 1 .9 1.6v5.8a1.75 1.75 0 0 1-1.7 1.8 1.75 1.75 0 0 1-1.7-1.8v-5.8l.3-1zM121.5 134.9a1.76 1.76 0 0 1 1.8-.1 1.76 1.76 0 0 1 1 1.6v5.8a1.76 1.76 0 0 1-1.7 1.8 1.76 1.76 0 0 1-1.8-1.8v-5.8l.3-1zM124.1 134.6h32.6M125.9 132.3h19.6M127 129.5l.4-.4 1-.3h5.9a1.76 1.76 0 0 1 1.7 1.7 1.76 1.76 0 0 1-1.7 1.8h-5.9a1.76 1.76 0 0 1-1.6-1 1.76 1.76 0 0 1 .2-1.8zM127 123.6l.4-.4 1-.3h5.9a1.75 1.75 0 0 1 1.7 1.8 1.75 1.75 0 0 1-1.7 1.7h-5.9a1.74 1.74 0 0 1-1.6-1 1.74 1.74 0 0 1 .2-1.8zM144 120.2v3.2"/>
<path d="M144 137.8v3.1M147.1 125.9h-3.1v3.2M155.1 128.2v3.2M72.2 147l-5.8 4.6h-3.2M87 157.5h3.1M93.3 143.8v5.2M93.3 150.6v1.6M93.3 153.8v5.2M94.4 155.3h3.7v4.3h-3.7zM99.2 143.8v5.2M99.2 150.6v1.6M99.2 153.8v5.2"/>
<path d="M102.3 157.5h3.2M114.5 157.5h3.1M120.8 143.8v15.2M124.1 144h32.6M124.3 143.8v15.2M127.5 157.5h3.2M155.1 147.1v3.2"/>
<circle cx="69.6" cy="95.6" r="2.03"/>
<circle cx="96.2" cy="115.9" r="1.76"/>
<circle cx="96.2" cy="104.2" r="1.75"/>
<circle cx="107.9" cy="115.9" r="1.76"/>
<circle cx="107.9" cy="104.2" r="1.76"/>
<circle cx="119.6" cy="115.9" r="1.76"/>
<circle cx="119.6" cy="104.2" r="1.76"/>
<circle cx="96.2" cy="127.6" r="1.75"/>
<circle cx="107.9" cy="127.6" r="1.76"/>
<circle cx="119.6" cy="127.6" r="1.76"/>
</g>
<g fill="none" stroke="#000" stroke-width=".36">
<path d="M56.4 177.2h103M56.4 173.3h103v50.6h-103zM111.8 173.3v50.6M127.7 177.2v3.9M143.6 177.2v3.9M56.4 181.1h103M56.4 188.9h103M56.4 185h103M56.4 192.8h103M56.4 196.6h103M102.7 181.1v42.8M127.7 185v38.9"/>
<path d="M143.6 185v38.9M56.4 200.5h103M56.4 204.4h103M56.4 212.2h103M56.4 208.3h103M56.4 220h103M56.4 216.1h103"/>
</g>
<g fill="#000">
<path d="M84.5 68.7l3.2-.5v1.1zM91.6 74.3l3.1-.5v1zM104.8 79.3l3.1 .6-3.1 .5zM121.1 73.8l3.2 .5-3.2 .5zM119.6 79.9l3.2-.6v1.1zM128.2 68.2l3.1 .5-3.1 .6zM49.7 92.5l.5 3.2h-1zM68.6 97.4l1.9 .1zM68.8 93.8l1.8 .1zM68.8 97.5l1.5 .1zM68.8 97.5h1.7zM68.8 93.8h1.7z"/>
<path d="M69 93.7l1.5 .1zM69 97.6h1.1zM69 97.6h1.3zM69 93.7h1.3zM69.2 93.7h1.1zM69.2 97.6h.7zM69.2 97.6h.9zM69.2 93.7h.9zM69.3 93.6l.8 .1zM69.3 97.6h.5zM69.3 93.6h.6zM74.8 82.7l.6 6.3h-.6z"/>
<path d="M74.8 82.7h6.2l-5.6 .7zM74.8 82.7l.6 .7v5.6zM75.4 83.4l5.6-.7v.7zM134.8 82.7h6.3l-6.3 .7zM134.8 83.4l6.3-.7-.6 .7zM140.5 83.4l.6 5.6h-.6zM140.5 83.4l.6-.7v6.3zM60.8 99.5l.5 3.2h-1zM71.4 112.7h1.1l-.6 3.2zM121.1 103.2l2.3-2.2 .6 .9zM143.4 111.5h1.1l-.5 3.2zM49.2 136.1h1l-.5 3.2z"/>
<path d="M60.3 129.1h1l-.5 3.2zM71.9 127.6l.6 3.2h-1.1zM144 134.6l.5 3.2h-1.1zM143.4 129.1h1.1l-.5 3.2zM144 117.1l.5 3.1h-1.1zM154.5 131.4h1.1l-.5 3.2zM71.9 146.5l2.8-1.5-2.1 2.4zM74.8 142.8l.6 5.6-.6 .6zM74.8 142.8h.6v5.6zM74.8 149l6.2-.6v.6zM74.8 149l.6-.6h5.6zM90.1 156.9l3.2 .6-3.2 .5z"/>
<path d="M99.2 157.5l3.1-.6v1.1zM117.6 156.9l3.2 .6-3.2 .5zM124.3 157.5l3.2-.6v1.1zM140.5 142.8l.6 6.2-.6-.6zM134.8 148.4h5.7l-5.7 .6zM140.5 142.8h.6v6.2zM134.8 149l5.7-.6 .6 .6zM155.1 144l.5 3.1h-1.1z"/>
</g>
<g fill="none" stroke="#000" stroke-width=".2">
<path d="M26.1 50.9h163.7M26.2 50.8v9.7M189.7 50.8v9.7M26.1 60.4h163.7M67.6 95.3h4M67.6 95.5h4M67.6 95.7h4M67.6 95.9h4M67.6 96.1h4M67.6 95.2h4M67.7 95h3.9M67.7 96.3h3.9"/>
<path d="M67.7 96.5h3.8M67.7 94.8h3.8M67.8 94.6h3.6M67.8 96.6h3.6M67.9 96.8h3.4M67.9 94.5h3.4M68 94.3h3.2M68 97h3.2M68.2 97.1h2.9M68.2 94.2h2.9M68.3 94h2.6M68.3 97.2h2.6"/>
<path d="M68.5 97.3h2.3M68.5 93.9h2.3M68.6 93.8h2M68.6 97.4h2"/>
</g>
<g font-size="3.9">
<text x="26.4" y="43.5">24-Lead Very Thin Plastic Quad Flat, No Lead Package (9KX) - 4x4 mm Body [VQFN]</text>
<text x="26.4" y="48">With 2.7x2.7 mm Exposed Pad</text>
<text x="76.5" y="171.1">RECOMMENDED LAND PATTERN</text>
</g>
<g font-size="3.2">
<text x="28.4" y="54.6">Note:</text>
<text x="41.1" y="58.3">http://www.microchip.com/packaging</text>
<text x="41.1" y="54.6">For the most current package drawings, please see the Microchip Packaging Specification located at</text>
<text x="106.1" y="69.9">C1</text>
<text x="106.1" y="75.5">X2</text>
<text x="111.5" y="81">EV</text>
<text x="141.6" y="93.9">ØV</text>
<text x="148.7" y="109.5">G2</text>
<text x="47.7" y="117">C2</text>
<text x="58.9" y="117">Y2</text>
<text x="69.7" y="122.9">EV</text>
<text x="148.7" y="127">G1</text>
<text x="153.4" y="140.4">Y1</text>
<text x="40.6" y="152.8">SILK SCREEN</text>
<text x="95.1" y="158.6">E</text>
<text x="132.4" y="158.6">X1</text>
</g>
<g font-size="2.9">
<text x="104.3" y="176.3">Units</text>
<text x="126" y="176.3">MILLIMETERS</text>
<text x="57.3" y="184.1">Contact Pitch</text>
<text x="89" y="180.2">Dimension Limits</text>
<text x="106.3" y="184.1">E</text>
<text x="117.1" y="180.2">MIN</text>
<text x="129.5" y="184.1">0.50 BSC</text>
<text x="132.3" y="180.2">NOM</text>
<text x="148.4" y="180.2">MAX</text>
<text x="57.3" y="188">Optional Center Pad Width</text>
<text x="57.3" y="191.9">Optional Center Pad Length</text>
<text x="105.5" y="191.9">Y2</text>
<text x="105.5" y="188">X2</text>
<text x="148.7" y="191.9">2.80</text>
<text x="148.7" y="188">2.80</text>
<text x="57.3" y="195.7">Contact Pad Spacing</text>
<text x="105.4" y="195.7">C1</text>
<text x="132.8" y="195.7">4.00</text>
<text x="57.3" y="199.6">Contact Pad Spacing</text>
<text x="57.3" y="203.5">Contact Pad Width (X24)</text>
<text x="105.4" y="199.6">C2</text>
<text x="105.5" y="203.5">X1</text>
<text x="132.8" y="199.6">4.00</text>
<text x="148.7" y="203.5">0.30</text>
<text x="57.3" y="207.4">Contact Pad Length (X24)</text>
<text x="105.5" y="207.4">Y1</text>
<text x="148.7" y="207.4">0.80</text>
<text x="57.3" y="211.3">Contact Pad to Center Pad (X24)</text>
<text x="57.3" y="215.2">Contact Pad to Contact Pad (X20)</text>
<text x="105.3" y="211.3">G1</text>
<text x="105.3" y="215.2">G2</text>
<text x="116.9" y="211.3">0.20</text>
<text x="116.9" y="215.2">0.20</text>
<text x="57.3" y="219.1">Thermal Via Diameter</text>
<text x="106.3" y="219.1">V</text>
<text x="132.8" y="219.1">0.30</text>
<text x="57.3" y="222.9">Thermal Via Pitch</text>
<text x="105.3" y="222.9">EV</text>
<text x="132.8" y="222.9">1.00</text>
<text x="34" y="228.3">Notes:</text>
<text x="34" y="232.9">1. Dimensioning and tolerancing per ASME Y14.5M</text>
<text x="43.6" y="236.9">BSC: Basic Dimension. Theoretically exact value shown without tolerances.</text>
<text x="34" y="241">2. For best soldering results, thermal vias, if used, should be filled or tented to avoid solder loss during</text>
<text x="38.1" y="244.3">reflow process</text>
<text x="125.3" y="251.7">Microchip Technology Drawing C04-2428 Rev A</text>
<text x="26.6" y="261.3">© 2017 Microchip Technology Inc.</text>
</g>
<g font-size="2.1">
<text x="92.1" y="86.2">24</text>
<text x="77.1" y="102">1</text>
<text x="77.1" y="107.9">2</text>
</g>
</svg>
